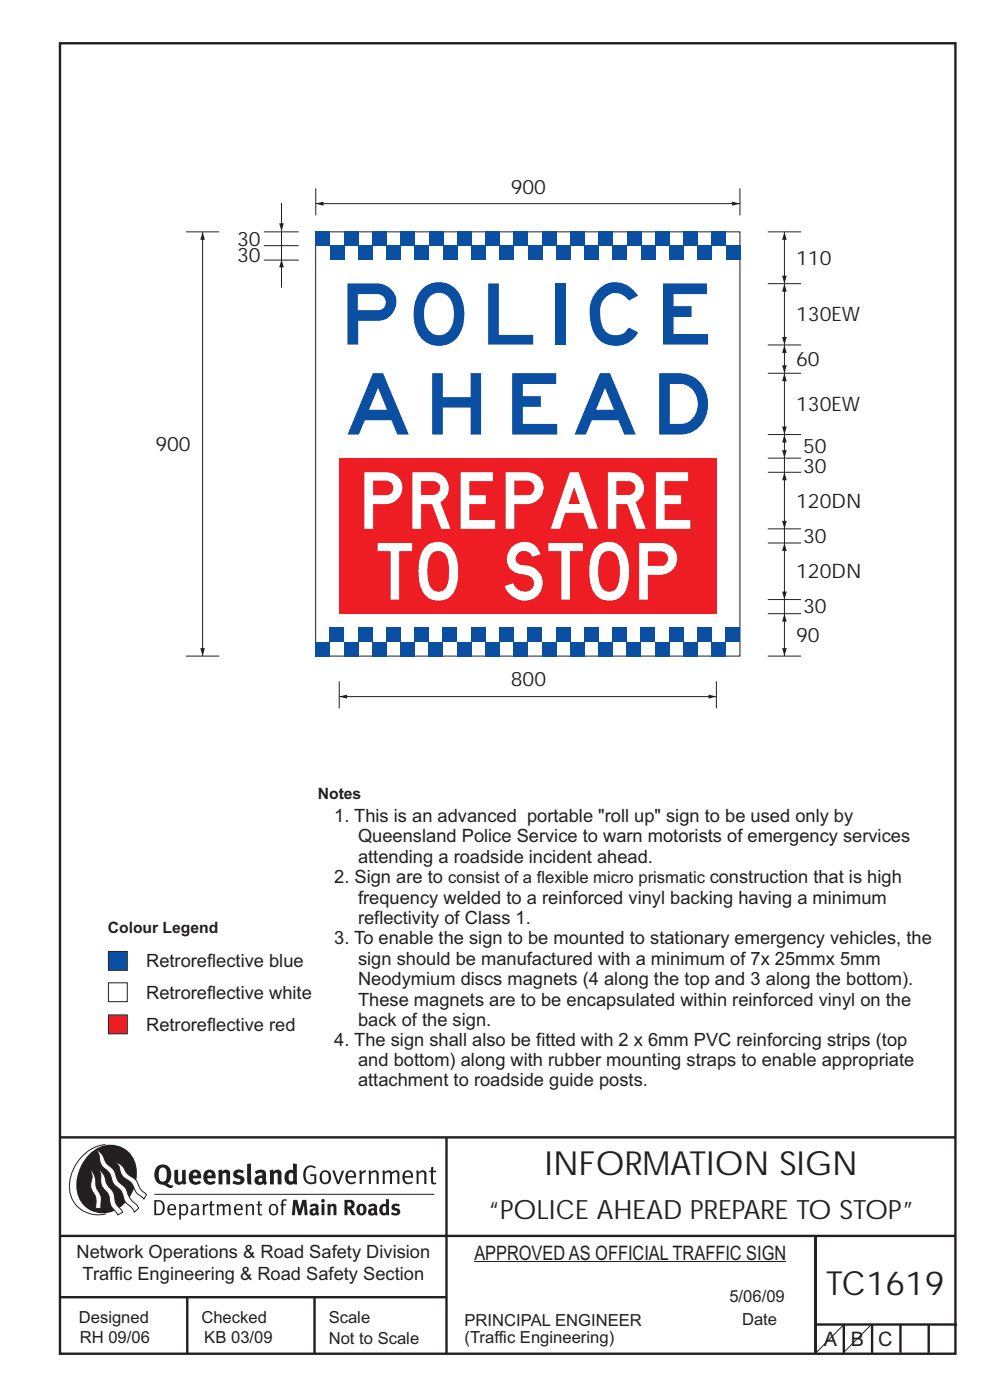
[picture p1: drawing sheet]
<svg xmlns="http://www.w3.org/2000/svg" width="210mm" height="297mm" viewBox="0 0 210 297" stroke-linecap="round" stroke-linejoin="round" font-family="sans-serif">
<path d="M12.7 9.2h190v278h-190zM12.7 241.3h190M94.7 241.4v45.8M12.7 275.2h82M39.7 275.2v12M66.7 275.2v12M173 262.1v24.9M173 281h30M179 281v6M185 281v6M191 281v6M197 281v6" fill="none" stroke="#231f20" stroke-width=".51"/>
<g fill="#231f20">
<path d="M64.9 247.6a1.61 1.61 0 0 1 2.1 0l-.2 .3a1.17 1.17 0 0 0-1.4-.2 1.17 1.17 0 0 0-.6 1.3 1.42 1.42 0 0 0 1.2 1.8l.7-.1v-1.2h-.8l-.1-.4h1.3v1.8a1.82 1.82 0 0 1-2.2 0 1.82 1.82 0 0 1-.6-2.1l.2-.7z" fill-rule="evenodd"/>
<path d="M68.2 248.5a1.77 1.77 0 0 0 .4 2.7 1.39 1.39 0 0 0 1.4-.5 1.39 1.39 0 0 0 .2-1.5 1.19 1.19 0 0 0-2-.7zM68.5 248.8a.83 .83 0 0 1 1 .1 .83 .83 0 0 1 .2 .9 .75 .75 0 0 1-.6 1.1 .75 .75 0 0 1-.8-.9v-.9z" fill-rule="evenodd"/>
<path d="M70.5 248.3h.4l.8 2.4 .8-2.4h.5l-1.1 2.9h-.4z" fill-rule="evenodd"/>
<path d="M73.6 248.7a1.74 1.74 0 0 0 .5 2.5l.9-.1 .5-.2-.2-.3a.89 .89 0 0 1-1.1 .2 .89 .89 0 0 1-.4-1h1.7a1.15 1.15 0 0 0-.4-1.4 1.15 1.15 0 0 0-1.5 .3zM74 248.8a.67 .67 0 0 1 .8-.1 .67 .67 0 0 1 .3 .8h-1.3z" fill-rule="evenodd"/>
<path d="M76.2 248.4l.4-.1 .1 .4 .5-.4h.5l-.2 .5a.61 .61 0 0 0-.8 .6v1.8h-.4z" fill-rule="evenodd"/>
<path d="M78.1 248.4l.5-.1 .1 .4a.89 .89 0 0 1 .9-.4 .89 .89 0 0 1 .7 .7v2.2h-.4v-2.2l-.1-.2-.3-.1-.8 .3v2.2h-.4z" fill-rule="evenodd"/>
<path d="M81.1 248.4l.4-.1 .1 .4a.83 .83 0 0 1 .8-.4 .83 .83 0 0 1 .7 .4 .86 .86 0 0 1 .9-.4 .86 .86 0 0 1 .7 .7v2.2h-.4l-.1-2.4a.5 .5 0 0 0-.8 .1l-.2 .2v2.1h-.5v-2.3l-.4-.2-.7 .3v2.2h-.4z" fill-rule="evenodd"/>
<path d="M85.7 248.7a1.74 1.74 0 0 0 .5 2.5l.9-.1 .5-.2-.2-.3a.89 .89 0 0 1-1.1 .2 .89 .89 0 0 1-.4-1h1.7a1.15 1.15 0 0 0-.5-1.4 1.15 1.15 0 0 0-1.4 .3zM86 248.8a.67 .67 0 0 1 .9-.1 .67 .67 0 0 1 .3 .8h-1.3z" fill-rule="evenodd"/>
<path d="M88.3 248.4l.4-.1 .1 .4a.89 .89 0 0 1 .9-.4 .89 .89 0 0 1 .7 .7v2.2h-.4v-2.2l-.1-.2-.3-.1-.8 .3v2.2h-.4z" fill-rule="evenodd"/>
<path d="M91.5 247.6l.4-.1v.8h.7l-.2 .4h-.5v2.1l.1 .1h.5l.1 .3a.71 .71 0 0 1-1.2-.6v-1.9h-.3v-.4h.3z" fill-rule="evenodd"/>
<path d="M37 248.3l.8-.2v2a.46 .46 0 0 0 .2 .6 .46 .46 0 0 0 .6-.2v-2.2l.8-.2v2.4l.2 .5-.6 .3-.2-.3a1.03 1.03 0 0 1-1.2 .3 1.03 1.03 0 0 1-.6-1.1z" fill-rule="evenodd"/>
<path d="M40.4 248.5a1.64 1.64 0 0 0 0 2.3 1.64 1.64 0 0 0 2.3 .1l-.4-.4a.78 .78 0 0 1-.9 .2 .78 .78 0 0 1-.5-.7h1.8a1.37 1.37 0 0 0-.6-1.7 1.37 1.37 0 0 0-1.7 .2zM41 248.9a.48 .48 0 0 1 .7-.1 .48 .48 0 0 1 .2 .6h-1z" fill-rule="evenodd"/>
<path d="M43.5 248.5a1.65 1.65 0 0 0-.2 2 1.65 1.65 0 0 0 1.9 .7l.5-.3-.3-.4a.78 .78 0 0 1-.9 .3 .78 .78 0 0 1-.5-.8h1.8a1.37 1.37 0 0 0-.6-1.7 1.37 1.37 0 0 0-1.7 .2zM44.1 248.9a.48 .48 0 0 1 .6-.1 .48 .48 0 0 1 .2 .6h-.9z" fill-rule="evenodd"/>
<path d="M46.3 248.3l.7-.2 .1 .4a.95 .95 0 0 1 1-.3 .95 .95 0 0 1 .7 .8v2.3h-.8v-2.3l-.3-.2-.5 .3v2.2h-.8z" fill-rule="evenodd"/>
<path d="M49.7 248.5a1.73 1.73 0 0 1 2-.1l-.2 .5-.6-.2a.42 .42 0 0 0-.6 .3l.2 .2a1.23 1.23 0 0 1 1.4 1.1 1.47 1.47 0 0 1-2.3 .9l-.3-.2 .3-.6 .7 .3a.47 .47 0 0 0 .7-.3 .87 .87 0 0 0-1-.5l-.4-.2-.1-.4z" fill-rule="evenodd"/>
<path d="M54.1 248.5l.3 .6 .3-.2a.62 .62 0 0 1 .9 .1v.4a1.21 1.21 0 0 0-1.3 .3 1.21 1.21 0 0 0-.2 1.3 1.19 1.19 0 0 0 1.7 0l.5 .4 .4-.5-.3-.3v-1.4a.96 .96 0 0 0-1.3-1.1zM55 250l.6-.1v.7a.43 .43 0 0 1-.6 .1 .43 .43 0 0 1 0-.7z" fill-rule="evenodd"/>
<path d="M57.2 248.3l.7-.2 .1 .4a.95 .95 0 0 1 1-.3 .95 .95 0 0 1 .7 .8v2.3h-.8v-2.3l-.3-.2-.5 .3v2.2h-.8z" fill-rule="evenodd"/>
<path d="M62.2 246.8v1.5a1.29 1.29 0 0 0-1.4 .2 1.29 1.29 0 0 0-.5 1.3 1.24 1.24 0 0 0 .5 1.3 1.24 1.24 0 0 0 1.5 0l.1 .2h.7l-.1-4.4zM61.5 248.9l.4-.1 .3 .2v1.5l-.3 .1a.48 .48 0 0 1-.6-.4 1.52 1.52 0 0 1 .2-1.3z" fill-rule="evenodd"/>
<path d="M52.4 247l.8-.2 .2 4.5h-.8l-.1-.2z" fill-rule="evenodd"/>
</g>
<path d="M22.4 242.8a9 9 0 0 0-7.4 10.9 6.2 6.2 0 0 0 7.5 3.8M32.7 253.4h59.4" fill="none" stroke="#231f20" stroke-width=".21"/>
<path d="M19.1 244.7a5.7 5.7 0 0 1 6.5-1.4 5.7 5.7 0 0 1 3.4 5.7 8.6 8.6 0 0 1-6.2 8.3 5.7 5.7 0 0 1-6.5-7 9.9 9.9 0 0 1 2.8-5.6z" fill-rule="evenodd" fill="#231f20"/>
<path d="M24.4 246.5a3.1 3.1 0 0 1 2.3 2.2l.8 .7a3.2 3.2 0 0 1 2 2.4l.4 .6 1.2 1.1-.6 .9-.2-.3a3.5 3.5 0 0 1-1.9-2.1 3.8 3.8 0 0 0-2.1-2.2 3.5 3.5 0 0 1-1-2.2zM20.4 243.9a3.4 3.4 0 0 1 1.9 2.4l.7 .9a3.3 3.3 0 0 1 1.7 2.6 4.4 4.4 0 0 0 1.7 2l.3 .3a6.1 6.1 0 0 0 2.5 3.7l.2 .5-.9 .9a6.1 6.1 0 0 0-1.9-2.3l-.4-.7a3.6 3.6 0 0 0-1.9-2.8l-.6-1a3.6 3.6 0 0 0-1.9-2.8 3.7 3.7 0 0 1-.8-2.4zM21 248.1a3.4 3.4 0 0 1 1.5 2.7l.6 1a3.8 3.8 0 0 1 1.4 3.1l.3 .7 1.2 1.6-1 .5-.5-.7a3.2 3.2 0 0 1-1.3-2.8 4.3 4.3 0 0 0-1.4-2.2 4.7 4.7 0 0 1-.5-3zM19.2 248.1a5.1 5.1 0 0 1 1.2 3.7l.3 .7a3.1 3.1 0 0 1 .7 2.9l.1 .9-1.1 .2-.1-.8a3.5 3.5 0 0 0-.9-3.3 3.6 3.6 0 0 1 .1-2.5z" fill-rule="evenodd" fill="#fff" stroke="#231f20" stroke-width=".21"/>
<g fill="#231f20">
<path d="M33.4 247.5a2.51 2.51 0 0 0 .4 3.7l.8 .1a2.78 2.78 0 0 0 2 .7l.2-.6h-.6l-.7-.3a2.56 2.56 0 0 0 0-3.8 1.83 1.83 0 0 0-2.1 .2zM34 247.8a.87 .87 0 0 1 1 .1 .87 .87 0 0 1 .4 .9v.4a1.17 1.17 0 0 1-.9 1.5l-.3-.1a2.38 2.38 0 0 1-.2-2.8z" fill-rule="evenodd"/>
<path d="M33.1 254.9v2.6a1.12 1.12 0 0 0 1.2-.3 1.12 1.12 0 0 0 .2-1.2l-.1-.5-.3-.5zM32.7 254.6h1.1a1.67 1.67 0 0 1 1.2 1.6 1.67 1.67 0 0 1-1.3 1.6h-1zM36.1 255.9l-.2 .5h1.1a.55 .55 0 0 0-.3-.6 .55 .55 0 0 0-.6 .1zM35.8 255.7a.95 .95 0 0 1 1.2-.1 .95 .95 0 0 1 .4 1.1h-1.5a.72 .72 0 0 0 .4 .8 .72 .72 0 0 0 .9-.2l.1 .3a1.15 1.15 0 0 1-1.5 0 1.15 1.15 0 0 1-.2-1.5zM38.4 256.1v1.1a.7 .7 0 0 0 .9 .2 .7 .7 0 0 0 .2-.9 .61 .61 0 0 0-.4-.7 .61 .61 0 0 0-.7 .3zM38 255.5l.3-.1 .1 .4a.95 .95 0 0 1 1.2-.2 .95 .95 0 0 1 .3 1.2 .92 .92 0 0 1-.5 .9 .92 .92 0 0 1-1-.1v1.1l-.4 .1zM40.9 256.8a.5 .5 0 0 0 .2 .8 .5 .5 0 0 0 .7-.4v-.6zM40.5 255.7a1 1 0 0 1 1.7 .3v1.4l.2 .2-.2 .3-.3-.4a.78 .78 0 0 1-1.4 0 .78 .78 0 0 1 .8-1.1h.5a.58 .58 0 0 0-.3-.7 .58 .58 0 0 0-.7 .2zM43 255.5l.3-.1 .1 .4 .3-.3 .5-.1-.2 .4a.52 .52 0 0 0-.6 .5v1.5h-.4zM44.6 254.9l.4-.1-.1 .7h.6l-.1 .2h-.5v1.5a.35 .35 0 0 0 .6 .3v.3a.57 .57 0 0 1-.6 .1 .57 .57 0 0 1-.3-.6v-1.6h-.3v-.2h.3zM45.9 255.5l.4-.1 .1 .4 .2-.2a.64 .64 0 0 1 1 .2 .7 .7 0 0 1 .8-.4 .7 .7 0 0 1 .5 .6v1.8h-.4v-1.7l-.2-.4-.7 .4v1.7h-.3v-1.7a.38 .38 0 0 0-.3-.4 .38 .38 0 0 0-.5 .2l-.1 .2v1.7h-.4zM50.2 255.9l-.2 .5h1.1a.55 .55 0 0 0-.2-.6 .55 .55 0 0 0-.7 .1zM49.9 255.7a.95 .95 0 0 1 1.2-.1 .95 .95 0 0 1 .4 1.1h-1.5a.72 .72 0 0 0 .4 .8 .72 .72 0 0 0 .9-.2l.1 .3a1.15 1.15 0 0 1-1.5 0 1.15 1.15 0 0 1-.2-1.5zM52.1 255.5l.3-.1 .1 .4a.72 .72 0 0 1 .8-.4 .72 .72 0 0 1 .6 .6v1.8h-.4v-1.6a.45 .45 0 0 0-.3-.5 .45 .45 0 0 0-.5 .2l-.2 .2v1.7h-.3zM54.7 254.9l.4-.1v.7h.6l-.1 .2h-.5v1.5a.35 .35 0 0 0 .5 .3v.3a.57 .57 0 0 1-.6 .1 .57 .57 0 0 1-.3-.6v-1.6h-.3v-.2h.3zM57.6 255.8l-.2 .8a.65 .65 0 0 0 .3 .8 .65 .65 0 0 0 .8-.2l.1-.1a.93 .93 0 0 0-.7-1.4zM57.3 255.7a1.12 1.12 0 0 1 1.4 0 1.12 1.12 0 0 1 .2 1.5 1.01 1.01 0 0 1-1.2 .6 1.01 1.01 0 0 1-.7-1.2zM59.9 254.6l.5-.2 .5 .1-.2 .3-.3-.1-.3 .2v.6h.6l-.1 .2h-.5v2.1h-.4v-2.1h-.2v-.2h.2zM62.2 254.5l-.3 3.3h.7l.1-2.3 .6 2.3h.5l.7-2.3 .1 2.3h.7l-.3-3.3h-.9l-.5 2.2-.5-2.2zM65.7 255.7l.3 .4a.51 .51 0 0 1 .5-.3 .51 .51 0 0 1 .4 .4v.1a.88 .88 0 0 0-1.1 .3 .88 .88 0 0 0 .2 1.2 .9 .9 0 0 0 1.1-.2l.3 .3 .4-.4-.3-.3v-1a.87 .87 0 0 0-.4-.9 .87 .87 0 0 0-1 .2zM66.4 256.8l.5-.1v.6l-.1 .1h-.3l-.2-.2zM68.2 255.4v2.4h.6v-2.5zM68.1 254.7a.4 .4 0 0 0 .8 0 .4 .4 0 0 0-.8 0zM69.4 255.5l.1 2.3h.6v-1.7a.33 .33 0 0 1 .4-.2 .33 .33 0 0 1 .2 .3v1.6h.7v-1.8a.75 .75 0 0 0-.6-.6 .75 .75 0 0 0-.8 .2v-.3zM73.1 254.5v3.3h.6v-1.4l.3 .3 .7 1.1h.7l-.9-1.4a.94 .94 0 0 0 .7-1 .94 .94 0 0 0-.9-.9zM73.7 255.1a.51 .51 0 0 1 .7 .1 .51 .51 0 0 1-.1 .7h-.6zM75.9 255.7a1.19 1.19 0 0 0-.1 1.7 1.19 1.19 0 0 0 1.7 0 1.19 1.19 0 0 0 0-1.6 1.19 1.19 0 0 0-1.6-.1zM76.5 255.9l.2-.1a.99 .99 0 0 1 0 1.6 1.06 1.06 0 0 1-.2-1.5zM78.1 255.7l.3 .4a.51 .51 0 0 1 .5-.3 .51 .51 0 0 1 .4 .4v.1a.88 .88 0 0 0-1.1 .3 .88 .88 0 0 0 .2 1.2 .9 .9 0 0 0 1.1-.2l.3 .3 .4-.4-.2-.3v-1a.87 .87 0 0 0-.5-.9 .87 .87 0 0 0-1 .2zM78.9 256.8l.4-.1v.6l-.1 .1h-.3l-.2-.2zM81.9 254.3v1.2a1.2 1.2 0 0 0-1.4 .6 1.2 1.2 0 0 0 .2 1.4l.5 .3 .8-.1v.1h.6l-.1-3.4zM81.4 255.9l.5 .1-.1 1.2a.46 .46 0 0 1-.5 0 .46 .46 0 0 1-.2-.6zM83.3 255.5a.79 .79 0 0 0-.2 1 .79 .79 0 0 0 1 .4 .33 .33 0 0 1 0 .5 .33 .33 0 0 1-.5-.1l-.5-.2-.2 .5a1.15 1.15 0 0 0 1.2 .3 1.15 1.15 0 0 0 .8-1 1.49 1.49 0 0 0-1.2-.8 .4 .4 0 0 1 .3-.3 .4 .4 0 0 1 .4 .1l.2 .1 .2-.4a1.47 1.47 0 0 0-1.5-.1z" fill-rule="evenodd"/>
</g>
<path d="M12.7 262.2h190.1" fill="none" stroke="#231f20" stroke-width=".51"/>
<path d="M67 49.2h90v90h-90zM100.6 267.7h66.2" fill="none" stroke="#231f20" stroke-width=".21"/>
<path d="M72 97.2h80v33h-80z" fill-rule="evenodd" fill="#ee1d23"/>
<g fill="#0a4fa2">
<path d="M154 52.2h3v3h-3z" fill-rule="evenodd"/>
<path d="M148 52.2h3v3h-3z" fill-rule="evenodd"/>
<path d="M142 52.2h3v3h-3z" fill-rule="evenodd"/>
<path d="M151 49.2h3v3h-3z" fill-rule="evenodd"/>
<path d="M145 49.2h3v3h-3z" fill-rule="evenodd"/>
<path d="M139 49.2h3v3h-3z" fill-rule="evenodd"/>
<path d="M136 52.2h3v3h-3z" fill-rule="evenodd"/>
<path d="M130 52.2h3v3h-3z" fill-rule="evenodd"/>
<path d="M124 52.2h3v3h-3z" fill-rule="evenodd"/>
<path d="M133 49.2h3v3h-3z" fill-rule="evenodd"/>
<path d="M127 49.2h3v3h-3z" fill-rule="evenodd"/>
<path d="M121 49.2h3v3h-3z" fill-rule="evenodd"/>
<path d="M85 49.2h3v3h-3z" fill-rule="evenodd"/>
<path d="M91 49.2h3v3h-3z" fill-rule="evenodd"/>
<path d="M97 49.2h3v3h-3z" fill-rule="evenodd"/>
<path d="M88 52.2h3v3h-3z" fill-rule="evenodd"/>
<path d="M94 52.2h3v3h-3z" fill-rule="evenodd"/>
<path d="M100 52.2h3v3h-3z" fill-rule="evenodd"/>
<path d="M103 49.2h3v3h-3z" fill-rule="evenodd"/>
<path d="M109 49.2h3v3h-3z" fill-rule="evenodd"/>
<path d="M115 49.2h3v3h-3z" fill-rule="evenodd"/>
<path d="M106 52.2h3v3h-3z" fill-rule="evenodd"/>
<path d="M112 52.2h3v3h-3z" fill-rule="evenodd"/>
<path d="M118 52.2h3v3h-3z" fill-rule="evenodd"/>
<path d="M82 52.2h3v3h-3z" fill-rule="evenodd"/>
<path d="M76 52.2h3v3h-3z" fill-rule="evenodd"/>
<path d="M79 49.2h3v3h-3z" fill-rule="evenodd"/>
<path d="M73 49.2h3v3h-3z" fill-rule="evenodd"/>
<path d="M73 136.2h3v3h-3z" fill-rule="evenodd"/>
<path d="M69.9 133.2h3v3h-3z" fill-rule="evenodd"/>
<path d="M75.9 133.2h3v3h-3z" fill-rule="evenodd"/>
<path d="M79 136.2h3v3h-3z" fill-rule="evenodd"/>
<path d="M85 136.2h3v3h-3z" fill-rule="evenodd"/>
<path d="M91 136.2h3v3h-3z" fill-rule="evenodd"/>
<path d="M81.9 133.2h3v3h-3z" fill-rule="evenodd"/>
<path d="M87.9 133.2h3v3h-3z" fill-rule="evenodd"/>
<path d="M93.9 133.2h3v3h-3z" fill-rule="evenodd"/>
<path d="M129.9 133.2h3v3h-3z" fill-rule="evenodd"/>
<path d="M123.9 133.2h3v3h-3z" fill-rule="evenodd"/>
<path d="M117.9 133.2h3v3h-3z" fill-rule="evenodd"/>
<path d="M127 136.2h3v3h-3z" fill-rule="evenodd"/>
<path d="M121 136.2h3v3h-3z" fill-rule="evenodd"/>
<path d="M115 136.2h3v3h-3z" fill-rule="evenodd"/>
<path d="M111.9 133.2h3v3h-3z" fill-rule="evenodd"/>
<path d="M105.9 133.2h3v3h-3z" fill-rule="evenodd"/>
<path d="M99.9 133.2h3v3h-3z" fill-rule="evenodd"/>
<path d="M109 136.2h3v3h-3z" fill-rule="evenodd"/>
<path d="M103 136.2h3v3h-3z" fill-rule="evenodd"/>
<path d="M97 136.2h3v3h-3z" fill-rule="evenodd"/>
<path d="M133 136.2h3v3h-3z" fill-rule="evenodd"/>
<path d="M139 136.2h3v3h-3z" fill-rule="evenodd"/>
<path d="M135.9 133.2h3v3h-3z" fill-rule="evenodd"/>
<path d="M67 136.2h3v3h-3z" fill-rule="evenodd"/>
</g>
<path d="M166.4 130.2v9" fill="none" stroke="#231f20" stroke-width=".21"/>
<g fill="#231f20">
<path d="M166.4 130.2l.5 1.7h-1z"/>
<path d="M165.9 137.5h1l-.5 1.7z"/>
</g>
<path d="M162.9 79.2h7M166.4 79.2v13M162.9 115.2h7M162.9 130.2h7" fill="none" stroke="#231f20" stroke-width=".21"/>
<g fill="#231f20">
<path d="M166.4 79.2l.5 1.7h-1z"/>
<path d="M165.9 90.5h1l-.5 1.7z"/>
</g>
<path d="M162.9 92.2h7M166.4 115.2v12" fill="none" stroke="#231f20" stroke-width=".21"/>
<g fill="#231f20">
<path d="M166.4 115.2l.5 1.7h-1z"/>
<path d="M165.9 125.5h1l-.5 1.7z"/>
</g>
<path d="M157 40v5.7M67 43.2h90" fill="none" stroke="#231f20" stroke-width=".21"/>
<g fill="#231f20">
<path d="M67 43.2l1.6-.4v.8z"/>
<path d="M155.3 42.8l1.7 .4-1.7 .4z"/>
</g>
<path d="M67 40v5.7M162.9 100.2h7M166.4 100.2v12M162.9 139.2h7M162.9 127.2h7" fill="none" stroke="#231f20" stroke-width=".21"/>
<g fill="#231f20">
<path d="M166.4 100.2l.5 1.7h-1z"/>
<path d="M165.9 110.5h1l-.5 1.7z"/>
</g>
<path d="M166.4 49.2v11M162.9 97.2h7M162.9 112.2h7" fill="none" stroke="#231f20" stroke-width=".21"/>
<g fill="#231f20">
<path d="M166.4 49.2l.5 1.7h-1z"/>
<path d="M165.9 58.5h1l-.5 1.7z"/>
</g>
<path d="M162.9 49.2h7M162.9 73.2h7M166.4 92.2v8M166.4 112.2v3M166.4 127.2v3" fill="none" stroke="#231f20" stroke-width=".21"/>
<g fill="#231f20">
<path d="M166.4 92.2l.5 1.7h-1z"/>
<path d="M165.9 95.5h1l-.5 1.7z"/>
</g>
<path d="M166.4 73.2v6" fill="none" stroke="#231f20" stroke-width=".21"/>
<g fill="#231f20">
<path d="M166.4 73.2l.5 1.7h-1z"/>
<path d="M165.9 77.5h1l-.5 1.7z"/>
</g>
<g fill="#0a4fa2">
<path d="M67 49.2h3v3h-3z" fill-rule="evenodd"/>
<path d="M70 52.2h3v3h-3z" fill-rule="evenodd"/>
<path d="M142 133.2h3v3h-3z" fill-rule="evenodd"/>
<path d="M145 136.2h3v3h-3z" fill-rule="evenodd"/>
<path d="M151 136.2h3v3h-3z" fill-rule="evenodd"/>
<path d="M148 133.2h3v3h-3z" fill-rule="evenodd"/>
<path d="M154 133.2h3v3h-3z" fill-rule="evenodd"/>
</g>
<path d="M162.9 60.2h7M166.4 60.2v13" fill="none" stroke="#231f20" stroke-width=".21"/>
<g fill="#231f20">
<path d="M166.4 60.2l.5 1.7h-1z"/>
<path d="M165.9 71.5h1l-.5 1.7z"/>
</g>
<path d="M72 147.8h80M152 144.5v5.8" fill="none" stroke="#231f20" stroke-width=".21"/>
<g fill="#231f20">
<path d="M72 147.8l1.6-.5v.9z"/>
<path d="M150.3 147.3l1.7 .5-1.7 .4z"/>
</g>
<path d="M56 55.2h7.4M56 49.2h7.4M59.7 43.1v6M72 144.5v5.8" fill="none" stroke="#231f20" stroke-width=".21"/>
<path d="M59.2 47.4h1l-.5 1.7z" fill="#231f20"/>
<path d="M59.7 55v6" fill="none" stroke="#231f20" stroke-width=".21"/>
<path d="M59.7 55l.5 1.7h-1z" fill="#231f20"/>
<path d="M43 49.2v90M56 52.1h7.4M59.7 49.2v6" fill="none" stroke="#231f20" stroke-width=".21"/>
<g fill="#231f20">
<path d="M43 49.2l.5 1.7h-1z"/>
<path d="M42.5 137.5h1l-.5 1.7z"/>
</g>
<path d="M39.5 49.2h7M39.5 139.2h7" fill="none" stroke="#231f20" stroke-width=".21"/>
<path d="M23 201.8h4v4h-4z" fill-rule="evenodd" fill="#154398" stroke="#231f20" stroke-width=".21"/>
<path d="M23 208.5h4v4h-4z" fill-rule="evenodd" fill="#fff" stroke="#231f20" stroke-width=".21"/>
<path d="M23 215.3h4v4h-4z" fill-rule="evenodd" fill="#ee1d23" stroke="#231f20" stroke-width=".21"/>
<path d="M179 281l-5.9 6M184.8 281.1l-5.9 5.9" fill="none" stroke="#231f20" stroke-width=".21"/>
<g font-size="13" fill="#0a4fa2">
<text x="73.7" y="73.1">POLICE</text>
<text x="73.7" y="92.2">AHEAD</text>
</g>
<g font-size="12" fill="#fff">
<text x="77.3" y="112.2">PREPARE</text>
<text x="80.1" y="127.2">TO STOP</text>
</g>
<g font-size="7.1" fill="#231f20">
<text x="115.5" y="249.3">INFORMATION SIGN</text>
<text x="175.3" y="274.8">TC1619</text>
</g>
<text font-size="5.6" fill="#231f20" x="103.6" y="258.7">“POLICE AHEAD PREPARE TO STOP”</text>
<g font-size="4.2" fill="#231f20">
<text x="108.3" y="41.1">900</text>
<text x="50.3" y="52.1">30</text>
<text x="50.3" y="55.5">30</text>
<text x="168.9" y="56.2">110</text>
<text x="168.9" y="68.2">130EW</text>
<text x="168.9" y="77.7">60</text>
<text x="168.9" y="87.2">130EW</text>
<text x="33" y="95.6">900</text>
<text x="170.3" y="100.3">30</text>
<text x="170.3" y="96.2">50</text>
<text x="168.9" y="107.7">120DN</text>
<text x="170.3" y="115.2">30</text>
<text x="168.9" y="122.7">120DN</text>
<text x="170.3" y="130.1">30</text>
<text x="168.9" y="136.1">90</text>
<text x="108.3" y="145.6">800</text>
<text x="100.6" y="267.2">APPROVED AS OFFICIAL TRAFFIC SIGN</text>
<text x="174.7" y="285.6">A</text>
<text x="180.5" y="285.6">B</text>
<text x="186.3" y="285.6">C</text>
</g>
<g font-size="3.9" fill="#231f20">
<text x="70.9" y="174.4">1. This is an advanced portable &quot;roll up&quot; sign to be used only by</text>
<text x="76" y="178.7">Queensland Police Service to warn motorists of emergency services</text>
<text x="76" y="183">attending a roadside incident ahead.</text>
<text x="70.9" y="187.4">2. Sign are to consist of a flexible micro prismatic construction that is high</text>
<text x="76" y="191.7">frequency welded to a reinforced vinyl backing having a minimum</text>
<text x="76" y="196">reflectivity of Class 1.</text>
<text x="70.9" y="200.4">3. To enable the sign to be mounted to stationary emergency vehicles, the</text>
<text x="31" y="205.2">Retroreflective blue</text>
<text x="76" y="204.7">sign should be manufactured with a minimum of 7x 25mmx 5mm</text>
<text x="76" y="209">Neodymium discs magnets (4 along the top and 3 along the bottom).</text>
<text x="31" y="211.8">Retroreflective white</text>
<text x="76" y="213.4">These magnets are to be encapsulated within reinforced vinyl on the</text>
<text x="31" y="218.7">Retroreflective red</text>
<text x="70.9" y="221.9">4. The sign shall also be fitted with 2 x 6mm PVC reinforcing strips (top</text>
<text x="76" y="217.7">back of the sign.</text>
<text x="76" y="226.2">and bottom) along with rubber mounting straps to enable appropriate</text>
<text x="76" y="230.4">attachment to roadside guide posts.</text>
<text x="16.2" y="266.8">Network Operations &amp; Road Safety Division</text>
<text x="17.5" y="271.6">Traffic Engineering &amp; Road Safety Section</text>
</g>
<g font-size="3.5" fill="#231f20">
<text x="16.7" y="280.6">Designed</text>
<text x="42.7" y="280.6">Checked</text>
<text x="69.7" y="280.6">Scale</text>
<text x="98.5" y="281.3">PRINCIPAL ENGINEER</text>
<text x="154.7" y="276.2">5/06/09</text>
<text x="157.4" y="281.2">Date</text>
<text x="16.9" y="284.8">RH 09/06</text>
<text x="43.3" y="284.9">KB 03/09</text>
<text x="69.7" y="285.2">Not to Scale</text>
<text x="98.5" y="284.8">(Traffic Engineering)</text>
</g>
<g font-size="3.3" fill="#231f20">
<text x="67.4" y="169.6">Notes</text>
<text x="22.9" y="197.9">Colour Legend</text>
</g>
</svg>
